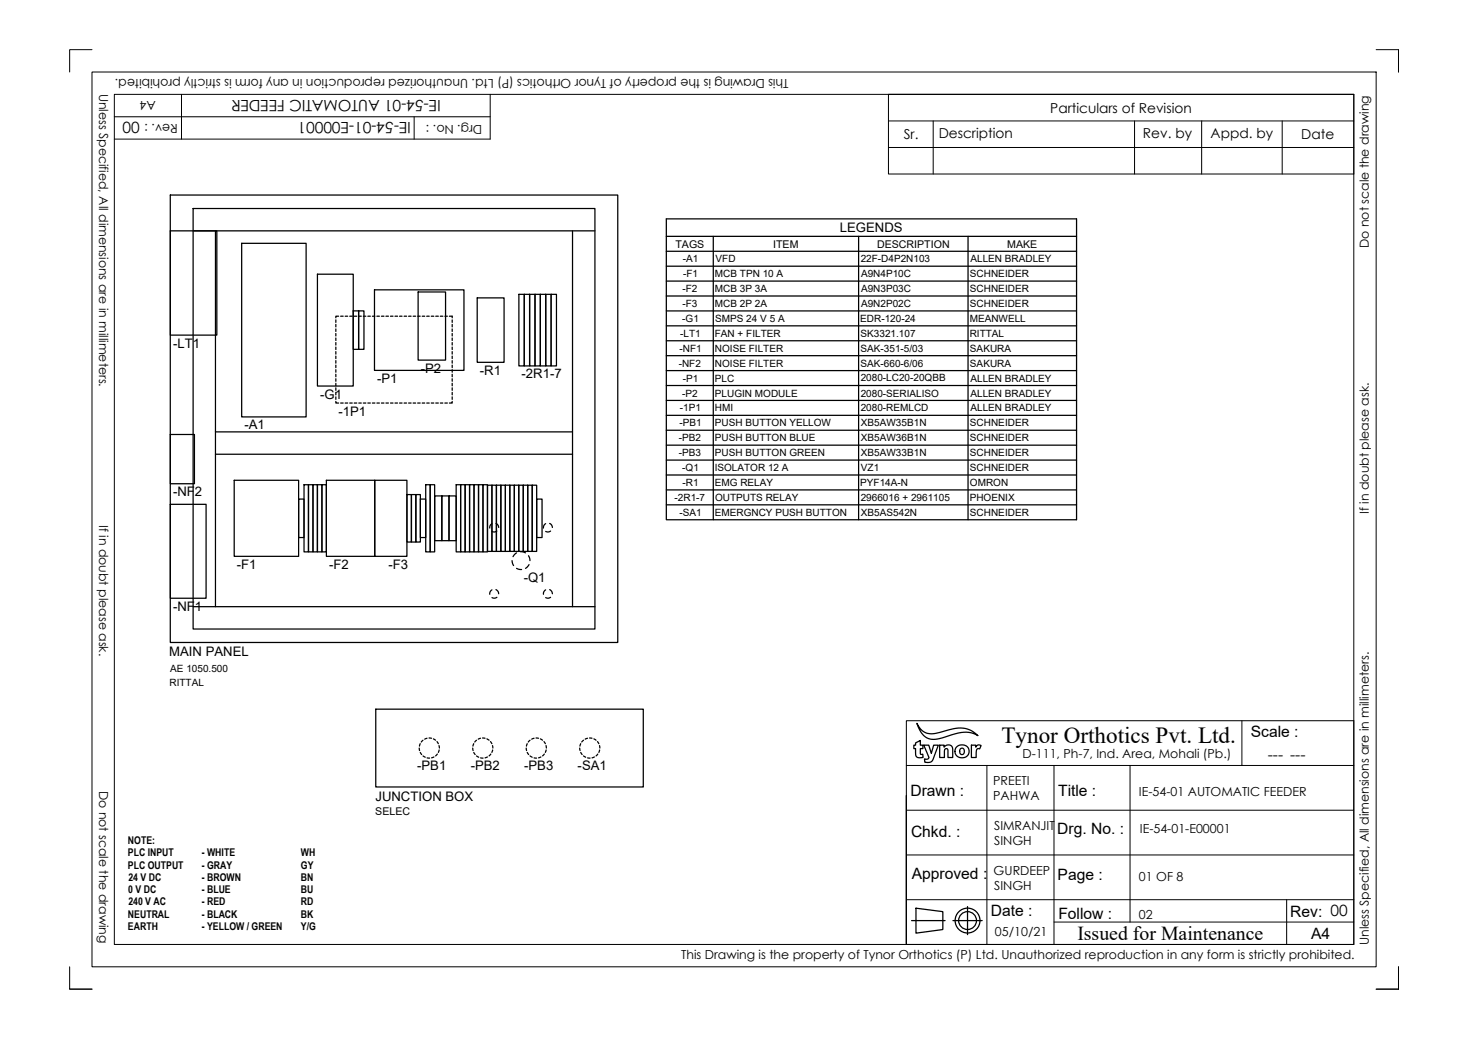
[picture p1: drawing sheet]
<svg xmlns="http://www.w3.org/2000/svg" width="297mm" height="210mm" viewBox="0 0 297 210" stroke-linecap="round" stroke-linejoin="round" font-family="sans-serif">
<!-- layer: Thin -->
<g fill="none" stroke="#000" stroke-width=".2">
<path d="M18.6 10h-4.5v4.6M18.6 14.6h259.7v180.9h-259.7zM23.1 19.1h250.6v171.9h-250.6zM36.7 19.1v9M99.1 19.1v9h-76M278.3 10h4.5v4.6v-4.6M23.1 23.6h76M83.7 23.6v4.5M183.3 145.7h90.4v45.3h-90.4zM183.3 154.8h90.4M199.6 154.8v36.2M213.1 154.8v36.2"/>
<path d="M228.5 154.8v31.7M251.1 145.7v9.1M183.3 163.8h90.4M183.3 172.9h90.4M14.1 195.5v4.5h4.5h-4.5M183.3 191v-30.1v30.1M183.3 181.9h90.4M213.1 186.5h60.6M260.2 181.9v9.1M278.3 200h4.5v-4.5v4.5zM282.8 200h.1"/>
</g>
<!-- layer: 0 -->
<g fill="none" stroke="#000" stroke-width=".25">
<path d="M34.4 39.4h90.5v90.5h-90.5zM34.4 46.7h9.4v21.1h-9.4zM39 42.2h81.3v85h-81.3zM39 46.7h81.3M43.6 46.7v76M48.9 49.2h13v35.1h-13zM64.2 55.4h7.2v22.7h-7.2zM75.7 58.6h18.1v16.3h-18.1zM84.5 59h5.6v13.8h-5.6zM104.9 59.5h1.1v14.5h-1.1zM106 59.5h1.1v14.5h-1.1zM107.1 59.5h1.1v14.5h-1.1z"/>
<path d="M108.2 59.5h1.1v14.5h-1.1zM109.3 59.5h1v14.5h-1zM110.3 59.5h1.1v14.5h-1.1zM111.4 59.5h1.1v14.5h-1.1zM115.8 46.7v76M71.4 62.9h1.1v7.7h-1.1zM72.5 62.9h1.1v7.7h-1.1zM96.5 60.2h5.4v13.1h-5.4zM34.4 87.9h4.9v9.9h-4.9zM43.6 91.9h72.2M43.6 87.3h72.2M47.4 97.1h13v15.4h-13z"/>
<path d="M61.5 98h.9v13.6h-.9zM62.4 98h.9v13.6h-.9zM63.3 98h.9v13.6h-.9zM64.2 98h.9v13.6h-.9zM65.1 98h.9v13.6h-.9zM66 97.1h9.8v15.4h-9.8zM75.8 97.1h6.5v15.4h-6.5zM86.1 98h.9v13.6h-.9zM87 98h.9v13.6h-.9zM92.2 98h.9v13.6h-.9zM93.1 98h1v13.6h-1zM94.1 98h.9v13.6h-.9z"/>
<path d="M95 98h.8v13.6h-.8zM95.8 98h1v13.6h-1zM96.8 98h.9v13.6h-.9zM97.7 98h.9v13.6h-.9zM98.6 98.1h.9v13.4h-.9zM99.5 98.1h.9v13.4h-.9zM100.4 98.1h.9v13.4h-.9zM101.3 98.1h.9v13.4h-.9zM102.2 98.1h.9v13.4h-.9zM103.1 98.1h.9v13.4h-.9zM104 98.1h.9v13.4h-.9zM104.9 98.1h.9v13.4h-.9z"/>
<path d="M105.8 98.1h.9v13.4h-.9zM106.7 98.1h.9v13.4h-.9zM107.6 98.1h.9v13.4h-.9zM34.4 102h7.3v19h-7.3zM60.4 100.9h1.1v7.8h-1.1zM82.3 100h.9v9.6h-.9zM83.2 100h.9v9.6h-.9zM84.1 100h.9v9.6h-.9zM85 100.9h1.1v7.8h-1.1zM87.9 100.3h1.4v9h-1.4zM89.3 100.3h1.5v9h-1.5zM90.8 100.3h1.4v9h-1.4z"/>
<path d="M108.5 100.9h1.1v7.8h-1.1zM39 122.7h81.3M76 143.4h54.1v15.7h-54.1zM185.1 150.2l1-.5v1h.5v.7h-.5v1l.1 .1h.4v.6a.92 .92 0 0 1-1.1 .1 .92 .92 0 0 1-.4-1.1v-.7h-.3v-.7h.3zM185.4 146.3a3.2 3.2 0 0 0 4.1 1.9l2.4-.6a5.4 5.4 0 0 1 5.8 1.1 5.9 5.9 0 0 0-5.3-.1l-1.9 .6a3.4 3.4 0 0 1-4.9-2.4zM186.8 150.7h1l.5 1.6 .4-1.4a.8 .8 0 0 1 1-.2l-.7 2.1a1.43 1.43 0 0 1-2 1.3l-.1-.6h.3a.48 .48 0 0 0 .6-.2 .48 .48 0 0 0-.2-.6zM190 150.7h.9v.4a.98 .98 0 0 1 1.3-.4 .98 .98 0 0 1 .4 1.3v1.2h-.9v-1.1a.42 .42 0 0 0-.1-.6 .42 .42 0 0 0-.6 .1v1.6h-1zM193.4 151.1a1.42 1.42 0 0 1 1.9-.4 1.42 1.42 0 0 1 .5 1.9 1.42 1.42 0 0 1-2 .5 1.42 1.42 0 0 1-.4-2zM194.2 151.5a.53 .53 0 0 1 .7-.1 .53 .53 0 0 1 .1 .7 .51 .51 0 0 1-.7 .4 .51 .51 0 0 1-.2-.7zM196.4 150.7h.9v.4a.62 .62 0 0 1 1.1-.3l-.3 .6a.57 .57 0 0 0-.7 .7v1.1h-1zM184.3 186.2h6.8M185.2 183.7l5.4 .7v3.6l-5.4 .7z"/>
<path d="M192.7 186.2h5.9M195.6 183.3v5.7"/>
<circle cx="195.6" cy="186.2" r="2.51"/>
<circle cx="195.6" cy="186.2" r="1.8"/>
</g>
<!-- layer: Dashed -->
<g fill="none" stroke="#000" stroke-width=".25">
<path d="M67.9 64.7v.5M67.9 65.6v.5M67.9 66.5v.5M67.9 67.4v.5M67.9 68.3v.6M67.9 69.3v.5M67.9 70.2v.5M67.9 71.1v.5M67.9 72v.5M67.9 72.9v.5M67.9 73.8v.5M67.9 74.8v.5"/>
<path d="M67.9 75.7v.5M67.9 76.6v.5M67.9 77.5v.5M67.9 78.4v.5M67.9 79.3v.6M68.5 63.9h-.6v.4M68.9 63.9h.5M69.8 63.9h.5M70.7 63.9h.5M71.6 63.9h.5M72.5 63.9h.6M73.5 63.9h.5"/>
<path d="M74.4 63.9h.5M75.3 63.9h.5M76.2 63.9h.5M77.1 63.9h.5M78 63.9h.5M79 63.9h.5M79.9 63.9h.5M80.8 63.9h.5M81.7 63.9h.5M82.6 63.9h.5M83.5 63.9h.5M84.5 63.9h.5"/>
<path d="M85.4 63.9h.5M86.3 63.9h.5M87.2 63.9h.5M88.1 63.9h.5M89 63.9h.5M90 63.9h.5M90.9 63.9h.5v.4M91.4 64.7v.5M91.4 65.6v.5M91.4 66.5v.5M91.4 67.4v.5M91.4 68.3v.6"/>
<path d="M91.4 69.3v.5M91.4 70.2v.5M91.4 71.1v.5M91.4 72v.5M91.4 72.9v.5M91.4 73.8v.5M91.4 74.8v.5M91.4 75.7v.5M91.4 76.6v.5M91.4 77.5v.5M91.4 78.4v.5M91.4 79.3v.6"/>
<path d="M67.9 81.2v.3h.6M67.9 80.3v.5M68.9 81.5h.5M69.8 81.5h.5M70.7 81.5h.5M71.6 81.5h.5M72.5 81.5h.6M73.5 81.5h.5M74.4 81.5h.5M75.3 81.5h.5M76.2 81.5h.5M77.1 81.5h.5"/>
<path d="M78 81.5h.5M79 81.5h.5M79.9 81.5h.5M80.8 81.5h.5M81.7 81.5h.5M82.6 81.5h.5M83.5 81.5h.5M84.5 81.5h.5M85.4 81.5h.5M86.3 81.5h.5M87.2 81.5h.5M88.1 81.5h.5"/>
<path d="M89 81.5h.5M90 81.5h.5M91.4 81.2v.3h-.5M91.4 80.3v.5M99.5 105.9l-.4 .4-.1 .5M99.5 119.3l-.4 .3-.1 .6M100.3 105.8l.4 .4 .1 .5M100.3 119.2l.4 .4 .1 .5M100.5 107.4l-.5 .2-.5-.1M103.5 113.4l.4 1M104.4 111.8l-.7 .8M104.5 114.9l1 .3"/>
<path d="M105.2 111.6l1.1 .2M106.9 112.4l.3 1M107 114.2l-.7 .7M110.3 119.3l-.3 .3-.1 .6M110.3 105.9l-.3 .4-.1 .5M111.1 119.2l.4 .4 .2 .5M111.1 105.8l.4 .4 .2 .5M111.3 107.4l-.5 .2-.5-.1M100.5 120.8l-.5 .2-.5-.1M111.3 120.8l-.5 .2-.5-.1M84.8 151.3v.5M85 150.4l-.2 .5"/>
<path d="M85 152.2l.3 .4M85.5 149.7l-.3 .4M85.5 152.9l.5 .2M86.3 149.3l-.4 .2M86.4 153.3h.5M86.7 149.2l.6 .1M87.6 149.4l.5 .3M87.7 153.1l-.4 .1M88.4 150l.2 .4M88.4 152.5l-.3 .4M88.8 150.8v.5M88.8 151.7l-.2 .4"/>
<path d="M95.6 151.3l.1 .5M95.8 150.4l-.2 .5M95.8 152.2l.3 .4M96.3 149.7l-.3 .4M96.4 152.9l.4 .2M97.2 149.3l-.5 .2M97.2 153.3h.5M97.6 149.2l.5 .1M98.5 149.4l.4 .3M98.6 153.1l-.5 .1M99.2 150l.3 .4M99.2 152.5l-.3 .4"/>
<path d="M99.6 150.8l.1 .5M99.6 151.7l-.1 .4M106.4 151.3l.1 .5M106.6 150.4l-.2 .5M106.6 152.2l.3 .4M107.2 149.7l-.4 .4M107.2 152.9l.4 .2M108 149.3l-.5 .2M108 153.3h.5M108.4 149.2l.5 .1M109.3 149.4l.4 .3M109.4 153.1l-.5 .1"/>
<path d="M110 150l.3 .4M110.1 152.5l-.4 .4M110.4 150.8l.1 .5M110.4 151.7l-.1 .4M117.2 151.3l.1 .5M117.4 150.4l-.1 .5M117.4 152.2l.3 .4M118 149.7l-.4 .4M118 152.9l.4 .2M118.8 149.3l-.5 .2M118.8 153.3h.5M119.2 149.2l.5 .1"/>
<path d="M120.1 149.4l.4 .3M120.2 153.1l-.5 .1M120.8 150l.3 .4M120.9 152.5l-.4 .4M121.2 150.8l.1 .5M121.2 151.7l-.1 .4"/>
</g>
<!-- layer: Text -->
<path d="M179.6 19.1h94.1v16.1h-94.1zM179.6 24.5h94.1M179.6 29.8h94.1M188.7 24.5v10.7M229.4 24.5v10.7M243 24.5v10.7M259.3 24.5v10.7" fill="none" stroke="#000" stroke-width=".2"/>
<!-- layer: Tags -->
<g fill="none" stroke="#000" stroke-width=".25">
<path d="M134.7 44.3h83v60.8h-83zM134.7 47.8h83M134.7 50.8h83M134.7 53.8h83M134.7 56.8h83M134.7 59.9h83M144.2 47.8v57.3M173.6 47.8v57.3M195.7 47.8v57.3M134.7 62.9h83M134.7 65.9h83M134.7 68.9h83"/>
<path d="M134.7 71.9h83M134.7 74.9h83M134.7 78h83M134.7 81h83M134.7 84h83M134.7 87h83M134.7 90h83M134.7 93h83M134.7 96.1h83M134.7 99.1h83M134.7 102.1h83"/>
</g>
<text font-size="4.7" x="202.5" y="150.2">Tynor Orthotics Pvt. Ltd.</text>
<text font-size="4" x="217.8" y="190.1">Issued for Maintenance</text>
<g font-size="3.2">
<text x="252.9" y="149">Scale :</text>
<text x="184.1" y="161">Drawn :</text>
<text x="214" y="161">Title :</text>
<text x="184.2" y="169.2">Chkd. :</text>
<text x="213.8" y="168.6">Drg. No. :</text>
<text x="184.4" y="177.8">Approved :</text>
<text x="213.9" y="177.9">Page :</text>
<text x="200.4" y="185.3">Date :</text>
<text x="214" y="185.9">Follow :</text>
<text x="260.9" y="185.4">Rev: 00</text>
<text x="265.1" y="189.9">A4</text>
</g>
<g font-size="3.1">
<text x="89.1" y="20.2" transform="rotate(-180 89.1 20.2)">IE-54-01 AUTOMATIC FEEDER</text>
<text x="24.8" y="26.9">00</text>
<text x="83.1" y="24.7" transform="rotate(-180 83.1 24.7)">IE-54-01-E00001</text>
<text x="256.3" y="153.7">--- ---</text>
</g>
<g font-size="2.8">
<text x="212.4" y="22.8">Particulars of Revision</text>
<text x="182.7" y="28.1">Sr.</text>
<text x="189.8" y="27.9">Description</text>
<text x="231.1" y="27.9">Rev. by</text>
<text x="244.8" y="27.9">Appd. by</text>
<text x="263.1" y="28.1">Date</text>
</g>
<g font-size="2.7">
<text x="169.8" y="47">LEGENDS</text>
<text x="35" y="70.3">-LT1</text>
<text x="76.3" y="77.4">-P1</text>
<text x="85.1" y="75.4">-P2</text>
<text x="97" y="75.8">-R1</text>
<text x="105.5" y="76.5">-2R1-7</text>
<text x="64.7" y="80.6">-G1</text>
<text x="49.4" y="86.8">-A1</text>
<text x="68.5" y="84">-1P1</text>
<text x="35" y="100.4">-NF2</text>
<text x="47.9" y="115">-F1</text>
<text x="66.5" y="115">-F2</text>
<text x="78.6" y="115">-F3</text>
<text x="105.9" y="117.7">-Q1</text>
<text x="35" y="123.5">-NF1</text>
<text x="34.2" y="132.7">MAIN PANEL</text>
<text x="84.4" y="155.7">-PB1</text>
<text x="95.2" y="155.7">-PB2</text>
<text x="106" y="155.7">-PB3</text>
<text x="116.8" y="155.7">-SA1</text>
<text x="75.9" y="162">JUNCTION BOX</text>
</g>
<g font-size="2.5">
<text x="159.4" y="16" transform="rotate(-180 159.4 16)">This Drawing is the property of Tynor Orthotics (P) Ltd. Unauthorized reproduction in any form is strictly prohibited.</text>
<text x="20.1" y="18.9" transform="rotate(90 20.1 18.9)">Unless Specified, All dimensions are in millimeters.</text>
<text x="31.5" y="20.4" transform="rotate(-180 31.5 20.4)">A4</text>
<text x="35.9" y="25" transform="rotate(-180 35.9 25)">Rev. :</text>
<text x="97.5" y="25.2" transform="rotate(-180 97.5 25.2)">Drg. No. :</text>
<text x="276.8" y="50.2" transform="rotate(-90 276.8 50.2)">Do not scale the drawing</text>
<text x="20.1" y="106.2" transform="rotate(90 20.1 106.2)">If in doubt please ask.</text>
<text x="276.8" y="103.9" transform="rotate(-90 276.8 103.9)">If in doubt please ask.</text>
<text x="206.8" y="153.3">D-111, Ph-7, Ind. Area, Mohali (Pb.)</text>
<text x="20.1" y="159.9" transform="rotate(90 20.1 159.9)">Do not scale the drawing</text>
<text x="200.8" y="158.8">PREETI</text>
<text x="200.8" y="161.8">PAHWA</text>
<text x="230.3" y="161">IE-54-01 AUTOMATIC FEEDER</text>
<text x="201" y="167.8">SIMRANJIT</text>
<text x="201" y="170.9">SINGH</text>
<text x="230.5" y="168.5">IE-54-01-E00001</text>
<text x="200.9" y="176.9">GURDEEP</text>
<text x="201" y="179.9">SINGH</text>
<text x="230.3" y="178.1">01 OF 8</text>
<text x="230.3" y="185.9">02</text>
<text x="201.2" y="189.3">05/10/21</text>
<text x="276.8" y="191.1" transform="rotate(-90 276.8 191.1)">Unless Specified, All dimensions are in millimeters.</text>
<text x="137.7" y="194">This Drawing is the property of Tynor Orthotics (P) Ltd. Unauthorized reproduction in any form is strictly prohibited.</text>
</g>
<g font-size="2.1">
<text x="136.6" y="50.1">TAGS</text>
<text x="156.3" y="50.1">ITEM</text>
<text x="177.4" y="50.1">DESCRIPTION</text>
<text x="203.7" y="50.1">MAKE</text>
<text x="75.9" y="164.8">SELEC</text>
<text x="25.9" y="170.7">NOTE:</text>
<text x="25.9" y="173.2">PLC INPUT</text>
<text x="40.8" y="173.2">- WHITE</text>
<text x="60.8" y="173.2">WH</text>
<text x="25.9" y="175.7">PLC OUTPUT</text>
<text x="26" y="178.1">24 V DC</text>
<text x="40.8" y="175.7">- GRAY</text>
<text x="40.8" y="178.1">- BROWN</text>
<text x="60.8" y="175.7">GY</text>
<text x="60.8" y="178.1">BN</text>
<text x="25.9" y="185.5">NEUTRAL</text>
<text x="25.9" y="180.6">0 V DC</text>
<text x="26" y="183.1">240 V AC</text>
<text x="40.8" y="180.6">- BLUE</text>
<text x="40.8" y="183.1">- RED</text>
<text x="40.8" y="185.5">- BLACK</text>
<text x="60.8" y="180.6">BU</text>
<text x="60.8" y="183.1">RD</text>
<text x="60.8" y="185.5">BK</text>
<text x="25.9" y="188">EARTH</text>
<text x="40.8" y="188">- YELLOW / GREEN</text>
<text x="60.8" y="188">Y/G</text>
</g>
<g font-size="2">
<text x="138.1" y="53">-A1</text>
<text x="144.7" y="53">VFD</text>
<text x="174" y="53">22F-D4P2N103</text>
<text x="196.2" y="53">ALLEN BRADLEY</text>
<text x="138" y="59.1">-F2</text>
<text x="138.1" y="56.1">-F1</text>
<text x="144.6" y="56.1">MCB TPN 10 A</text>
<text x="144.6" y="59.1">MCB 3P 3A</text>
<text x="174.1" y="56.1">A9N4P10C</text>
<text x="174.1" y="59.1">A9N3P03C</text>
<text x="196.1" y="56.1">SCHNEIDER</text>
<text x="196.1" y="59.1">SCHNEIDER</text>
<text x="138" y="65.1">-G1</text>
<text x="138" y="62.1">-F3</text>
<text x="144.6" y="62.1">MCB 2P 2A</text>
<text x="144.6" y="65.1">SMPS 24 V 5 A</text>
<text x="173.9" y="65.1">EDR-120-24</text>
<text x="174.1" y="62.1">A9N2P02C</text>
<text x="196.1" y="65.1">MEANWELL</text>
<text x="196.1" y="62.1">SCHNEIDER</text>
<text x="137.4" y="71.1">-NF1</text>
<text x="137.6" y="68.1">-LT1</text>
<text x="144.5" y="68.1">FAN + FILTER</text>
<text x="144.6" y="71.1">NOISE FILTER</text>
<text x="174" y="68.1">SK3321.107</text>
<text x="174" y="71.1">SAK-351-5/03</text>
<text x="196.1" y="68.1">RITTAL</text>
<text x="196.1" y="71.1">SAKURA</text>
<text x="137.3" y="74.2">-NF2</text>
<text x="138.1" y="77.2">-P1</text>
<text x="144.6" y="74.2">NOISE FILTER</text>
<text x="144.6" y="77.2">PLC</text>
<text x="174" y="74.2">SAK-660-6/06</text>
<text x="174" y="77.1">2080-LC20-20QBB</text>
<text x="196.1" y="74.2">SAKURA</text>
<text x="196.2" y="77.2">ALLEN BRADLEY</text>
<text x="137.5" y="83.2">-1P1</text>
<text x="137.9" y="80.2">-P2</text>
<text x="144.5" y="83.2">HMI</text>
<text x="144.6" y="80.2">PLUGIN MODULE</text>
<text x="174" y="80.2">2080-SERIALISO</text>
<text x="174" y="83.2">2080-REMLCD</text>
<text x="196.2" y="80.2">ALLEN BRADLEY</text>
<text x="196.2" y="83.2">ALLEN BRADLEY</text>
<text x="137.3" y="89.2">-PB2</text>
<text x="137.4" y="86.2">-PB1</text>
<text x="144.6" y="86.2">PUSH BUTTON YELLOW</text>
<text x="144.6" y="89.2">PUSH BUTTON BLUE</text>
<text x="174.1" y="86.2">XB5AW35B1N</text>
<text x="174.1" y="89.2">XB5AW36B1N</text>
<text x="196.1" y="86.2">SCHNEIDER</text>
<text x="196.1" y="89.2">SCHNEIDER</text>
<text x="137.2" y="92.2">-PB3</text>
<text x="138" y="95.2">-Q1</text>
<text x="144.5" y="95.3">ISOLATOR 12 A</text>
<text x="144.6" y="92.3">PUSH BUTTON GREEN</text>
<text x="174.1" y="92.2">XB5AW33B1N</text>
<text x="174.1" y="95.3">VZ1</text>
<text x="196.1" y="92.3">SCHNEIDER</text>
<text x="196.1" y="95.3">SCHNEIDER</text>
<text x="136.4" y="101.3">-2R1-7</text>
<text x="138" y="98.3">-R1</text>
<text x="144.5" y="98.3">EMG RELAY</text>
<text x="144.6" y="101.3">OUTPUTS RELAY</text>
<text x="173.9" y="98.3">PYF14A-N</text>
<text x="174" y="101.3">2966016 + 2961105</text>
<text x="196.1" y="101.3">PHOENIX</text>
<text x="196.1" y="98.3">OMRON</text>
<text x="137.4" y="104.3">-SA1</text>
<text x="144.5" y="104.3">EMERGNCY PUSH BUTTON</text>
<text x="174.1" y="104.3">XB5AS542N</text>
<text x="196.1" y="104.3">SCHNEIDER</text>
<text x="34.4" y="135.9">AE 1050.500</text>
<text x="34.3" y="138.8">RITTAL</text>
</g>
</svg>
